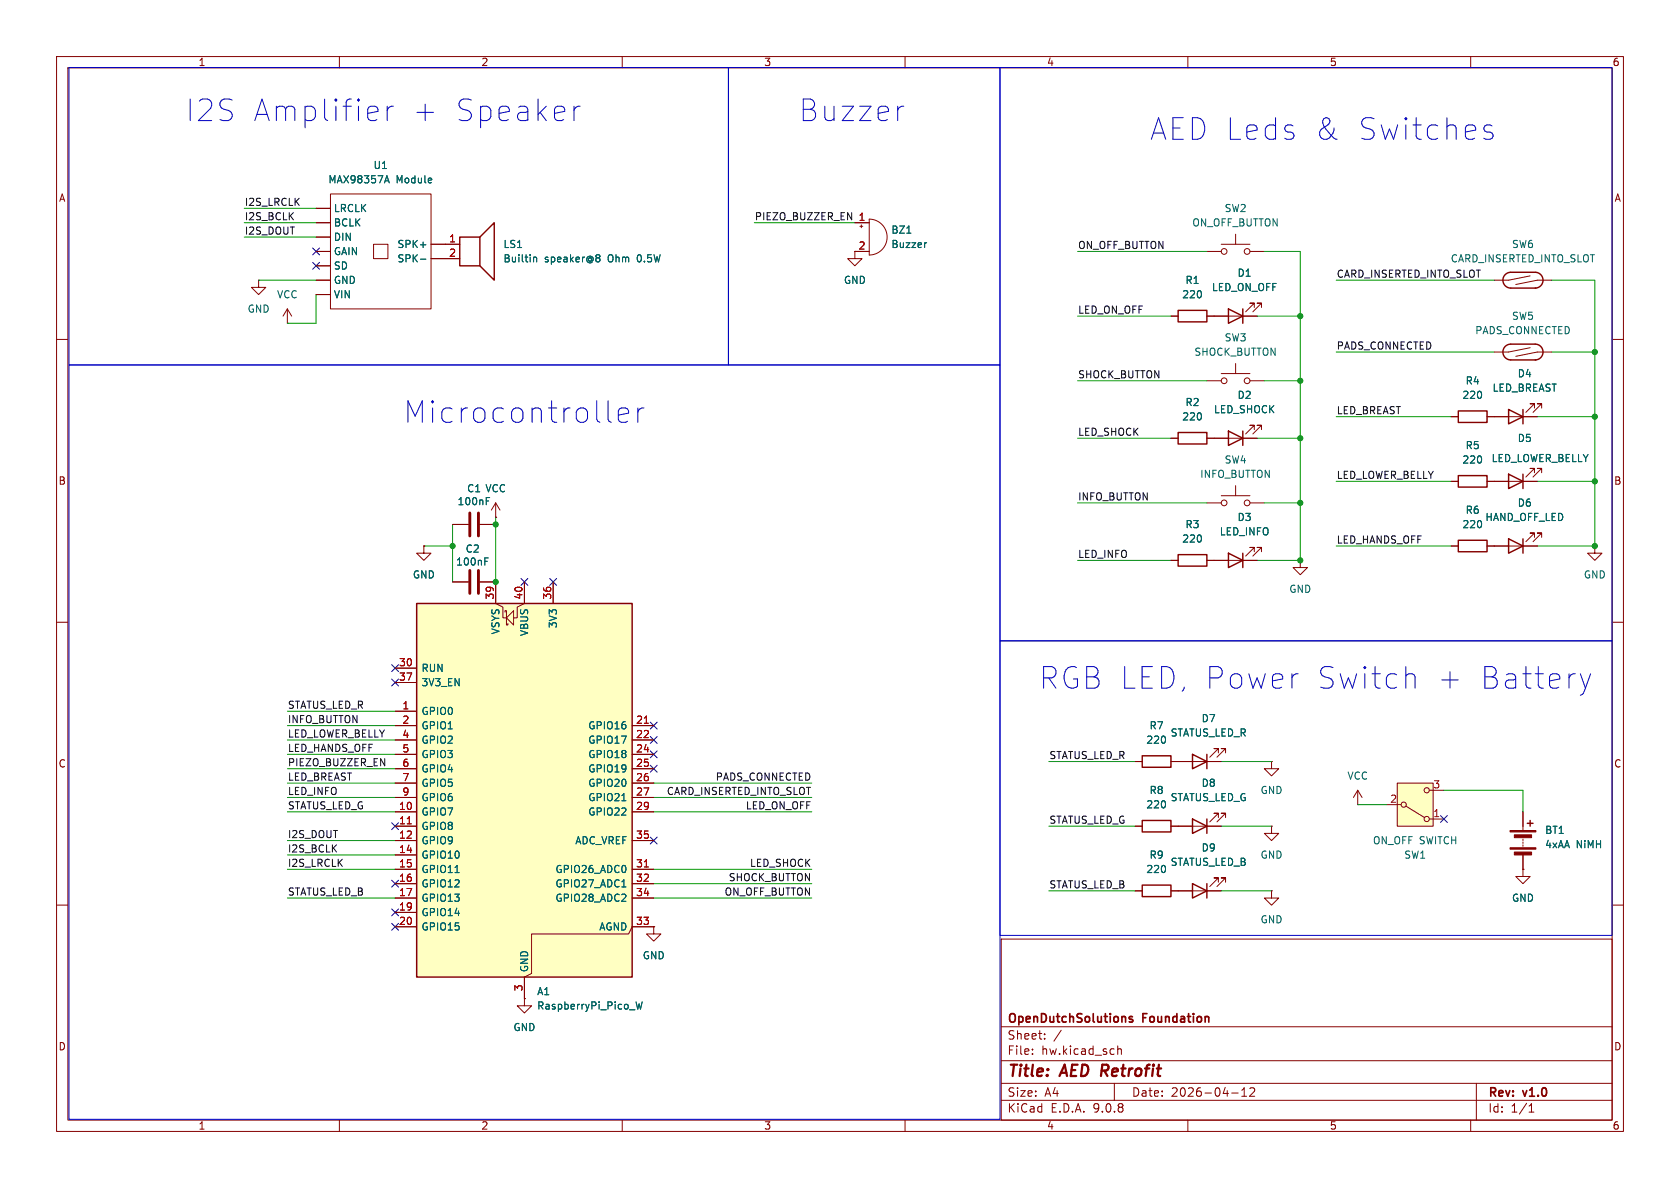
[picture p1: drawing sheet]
<svg xmlns="http://www.w3.org/2000/svg" width="297mm" height="210mm" viewBox="0 0 297 210" stroke-linecap="round" stroke-linejoin="round" font-family="sans-serif">
<g fill="none" stroke="#840000" stroke-width=".18">
<path d="M10 10h277v190h-277zM12 12h273v186h-273zM60 10v2M110 10v2M160 10v2M210 10v2M260 10v2M10 60h2M285 60h2M10 110h2M285 110h2M10 160h2"/>
<path d="M177 166h108v32h-108zM285 160h2M60 198v2M110 198v2M160 198v2M177 194.5h108M177 191.5h108M177 187.5h108M177 181.5h108M182.5 186.3v.1M182.5 185.5v.1M184.7 183.6v.1"/>
<path d="M184.7 182.8v.1M187.6 182.1l-1.3 2M197 191.5v3M197.6 184.9v1.5M197.6 185.5l.2-.1 .4 .1v.9M210 198v2M217.7 193.2h1.2M219.5 193.8h.9M219.5 192.7l.5-.4v1.5M221 192.4l.5-.1 .2 .1 .1 .3-.9 1.1h.9M260 198v2M261 191.5v6.5"/>
<path d="M270.3 196.6h.9M270.3 195.5l.4-.4v1.5"/>
</g>
<path d="M200.2 179.8l-.4-.1-.2 .2 .1 .2 .5 .2v.3h-.6" fill="none" stroke="#840000" stroke-width=".3"/>
<path d="M247 138.4h6.4v7.7h-6.4z" fill="#ffffc2"/>
<g fill="none" stroke="#840000" stroke-width=".18">
<path d="M151.1 39.4h2.6M152.3 39.8v.5M153.7 38.7a3.2 3.2 0 0 1 3.1 3.2 3.2 3.2 0 0 1-3.1 3.2zM152 40h.5M153.7 44.5h-2.6v1.2h1.3l-1.3 1.3-1.2-1.3h1.2M214.6 77.5h7.6M221.7 75.9v-.7h-.7h.7l-1.5 1.5M223 75.9v-.7h-.8h.8l-1.5 1.5M200.7 134.6h1.2M207 134.6h1.3M247 138.4h6.4v7.7h-6.4zM252.7 139.7h2.6"/>
<path d="M224.8 157.5v1.3h1.3l-1.3 1.2-1.3-1.2h1.3M224.8 157.5h.1M245.1 142.2h2.5M248.5 142.5l3.3 2M252.7 144.8h2.6M115.6 163.8v1.3h1.2l-1.2 1.3-1.3-1.3h1.3M115.6 163.8h.1"/>
<circle cx="252.2" cy="139.7" r=".46"/>
<circle cx="248.2" cy="142.2" r=".46"/>
<circle cx="252.2" cy="144.8" r=".46"/>
</g>
<path d="M217.2 76.2l2.5 1.3-2.5 1.2zM219.7 76.2v2.5M201.9 133.6h5.1v2h-5.1z" fill="none" stroke="#840000" stroke-width=".25"/>
<path d="M160.3 41.2h.7M163.8 42.9l-.2 .1" fill="none" stroke="#006464" stroke-width=".18"/>
<path d="M73.7 106.7h38.1v66h-38.1z" fill="#ffffc2"/>
<g fill="none" stroke="#840000" stroke-width=".25">
<path d="M81.3 41.9h3.5v5.1h-3.5zM84.8 41.9l2.6-2.5v10.1l-2.6-2.5M208.3 54.9h5.1v2h-5.1zM217.2 54.6l2.5 1.3-2.5 1.3zM219.7 54.6v2.6M271.4 50.9a1.4 1.4 0 0 0 1.4-1.4 1.4 1.4 0 0 0-1.4-1.4h-4.3a1.4 1.4 0 0 0-1.4 1.4 1.4 1.4 0 0 0 1.4 1.4h4.4M208.3 76.5h5.1v2h-5.1zM257.8 72.6h5.1v2.1h-5.1zM266.7 72.4l2.5 1.3-2.5 1.2zM269.2 72.4v2.5M271.4 63.6a1.4 1.4 0 0 0 1.4-1.4 1.4 1.4 0 0 0-1.4-1.4h-4.3a1.4 1.4 0 0 0-1.4 1.4 1.4 1.4 0 0 0 1.4 1.4h4.4M208.3 98h5.1v2.1h-5.1z"/>
<path d="M217.2 97.8l2.5 1.3-2.5 1.2zM219.7 97.8v2.5M257.8 84.1h5.1v2h-5.1zM257.8 95.5h5.1v2h-5.1zM266.7 83.8l2.5 1.3-2.5 1.3zM266.7 95.3l2.5 1.2-2.5 1.3zM269.2 83.8v2.6M269.2 95.3v2.5M73.7 106.7h38.1v66h-38.1zM210.8 133.4l2.6 1.2-2.6 1.3zM213.4 133.4v2.5M201.9 145h5.1v2.1h-5.1z"/>
<path d="M201.9 156.5h5.1v2h-5.1zM210.8 156.2l2.6 1.3-2.6 1.3zM210.8 144.8l2.6 1.3-2.6 1.2zM213.4 144.8v2.5M213.4 156.2v2.6M270 145.5h1M270.5 145v1.1"/>
</g>
<g fill="none" stroke="#840000" stroke-width=".18">
<path d="M55.9 36.8h2.5M55.9 39.4h2.5M58.4 34.3h17.8v20.3h-17.8zM151.1 39.4h2.6M45.7 49.5v1.3h1.3l-1.3 1.3-1.3-1.3h1.3M45.7 49.5h.1M50.8 57.2h.1M50.8 54.6l-.8 1.3M50.8 54.6l.8 1.3M50.8 54.6v2.6M55.9 49.5h2.5M55.9 44.5h2.5"/>
<path d="M55.9 41.9h2.5M55.9 47h2.5M55.9 52.1h2.5M66 43.2h2.6v2.5h-2.6zM76.2 43.2h5.1M76.2 45.7h5.1M151.1 44.5h2.6M207 55.9h1.3M213.4 44.5h2.5M213.4 55.9h8.8M215.9 43.2h5.1M218.4 41.4v1.8"/>
<path d="M221 44.5h2.5M221.7 54.4v-.8h-.7h.7l-1.5 1.5M223 54.4v-.8h-.8h.8l-1.5 1.5M270.5 48.8l-3.8 .7h-2.5M274.3 49.5h-2.5l-3.8 .8M207 77.5h1.3M213.4 67.3h2.5M213.4 77.5h3.8M215.9 66h5.1M218.4 64.3v1.7M219.7 77.5h2.5M221 67.3h2.5"/>
<path d="M256.5 73.7h1.3M262.9 73.7h8.9M270.5 61.5l-3.8 .7h-2.5M271.3 72.1v-.7h-.8h.8l-1.6 1.5M272.5 72.1v-.7h-.7h.7l-1.5 1.5M274.3 62.2h-2.5l-3.8 .8M74.9 96.5v1.3h1.3l-1.3 1.3-1.2-1.3h1.2M74.9 96.5h.1M80 92.7h2.8M84.8 92.7h2.8M87.6 91.4h.1M87.6 88.9v2.5"/>
<path d="M87.6 88.9l-.7 1.3M87.6 88.9l.8 1.3M207 99.1h1.3M213.4 88.9h2.5M213.4 99.1h8.8M215.9 87.6h5.1M218.4 85.9v1.7M221 88.9h2.5M221.7 97.5v-.7h-.7h.7l-1.5 1.5M223 97.5v-.7h-.8h.8l-1.5 1.5M229.9 99.1v1.2h1.2l-1.2 1.3-1.3-1.3h1.3M229.9 99.1h.1"/>
<path d="M256.5 85.1h1.3M256.5 96.5h1.3M262.9 85.1h8.9M262.9 96.5h8.9M271.3 83.6v-.8h-.8h.8l-1.6 1.5M271.3 95v-.8h-.8h.8l-1.6 1.6M272.5 83.6v-.8h-.7h.7l-1.5 1.5M272.5 95v-.8h-.7h.7l-1.5 1.6M281.9 96.5v1.3h1.3l-1.3 1.3-1.2-1.3h1.2M281.9 96.5h.1M69.8 118.1h3.9M80 102.9h2.8"/>
<path d="M84.8 102.9h2.8v3.8l1.3 .6v1.9h.6M89.3 108.2v-.2h.2v2.5h.3v-.3M89.5 109.2l1.3-1.2v2.5zM92.7 102.9v3.8l-1.3 .6v1.9h-.6M97.8 102.9v3.8M69.8 120.7h3.9M69.8 125.7h3.9M69.8 128.3h3.9M69.8 130.8h3.9M69.8 133.4h3.9M69.8 135.9h3.9M69.8 138.4h3.9"/>
<path d="M111.8 128.3h3.8M111.8 130.8h3.8M111.8 133.4h3.8M111.8 135.9h3.8M111.8 138.4h3.8M200.7 134.6h1.2M207 134.6h8.9M215.4 133.1v-.8h-.8h.8l-1.5 1.6M216.7 133.1v-.8h-.8h.8l-1.6 1.6M224.8 134.6v1.3h1.3l-1.3 1.3-1.3-1.3h1.3M224.8 134.6h.1M240 139.7l-.7 1.3"/>
<path d="M240 139.7l.8 1.3M240 139.7v2.5M69.8 141h3.9M69.8 143.5h3.9M69.8 146.1h3.9M69.8 148.6h3.9M69.8 151.1h3.9M69.8 153.7h3.9M69.8 156.2h3.9M69.8 158.8h3.9M111.8 141h3.8M111.8 143.5h3.8"/>
<path d="M111.8 148.6h3.8M111.8 153.7h3.8M111.8 156.2h3.8M111.8 158.8h3.8M200.7 146.1h1.2M200.7 157.5h1.2M207 146.1h8.9M207 157.5h8.9M215.4 156v-.8h-.8h.8l-1.5 1.5M215.4 144.5v-.7h-.8h.8l-1.5 1.5M216.7 156v-.8h-.8h.8l-1.6 1.5M216.7 144.5v-.7h-.8h.8l-1.6 1.5"/>
<path d="M224.8 146.1v1.2h1.3l-1.3 1.3-1.3-1.3h1.3M224.8 146.1h.1M240 142.2h.1M269.2 153.7v1.2h1.3l-1.3 1.3-1.2-1.3h1.2M269.2 153.7h.1M269.2 143.5v3.3M269.2 148.3v.3M269.2 148.8v.3M269.2 149.4v.2M269.2 151.1v2.6M69.8 161.3h3.9M69.8 163.8h3.9"/>
<path d="M92.7 176.5v1.3h1.3l-1.3 1.3-1.3-1.3h1.3M92.7 176.5h.1M115.6 163.8h-3.8l-.7 1.3h-17.1v7l-1.3 .6v3.8M115.6 163.8h.1"/>
<circle cx="216.4" cy="44.5" r=".51"/>
<circle cx="220.5" cy="44.5" r=".51"/>
<circle cx="216.4" cy="67.3" r=".51"/>
<circle cx="220.5" cy="67.3" r=".51"/>
<circle cx="216.4" cy="88.9" r=".51"/>
<circle cx="220.5" cy="88.9" r=".51"/>
</g>
<path d="M113.9 127.9h.7M72 145.6h.7M113.9 153.3h.7" fill="none" stroke="#a90000" stroke-width=".18"/>
<g fill="none" stroke="#006464" stroke-width=".18">
<path d="M68.1 32h.6M68.4 31.1l.4 1.2M74.3 43.3h1M74.3 45.8h1M94.3 45.5v.8M94.3 45.6l.2-.1h.3l.1 .8M105.8 45l.3 .3-.3 .3 .3 .2v.3l-.3 .2M160.3 41.2h.7M163.8 42.9l-.2 .1M85.7 99.2h.4M85.7 98.6h.6M86 88.6h.4"/>
<path d="M86 88h.6M80.4 154.2h.8M109.9 141.5h.8M109.9 156.8h.8M112.4 177.1l.3 1.3 .3-.9 .2 .9 .3-1.3"/>
</g>
<g fill="#840000" stroke="#840000" stroke-width=".18">
<path d="M267 146.8h4.5v.3h-4.5z"/>
<path d="M267 149.9h4.5v.2h-4.5z"/>
<path d="M267.7 147.6h3.1v.5h-3.1z"/>
<path d="M267.7 150.6h3.1v.5h-3.1z"/>
</g>
<path d="M83.1 90.7v4M84.6 90.7v4M83.1 100.8v4.1M84.6 100.8v4.1" fill="none" stroke="#840000" stroke-width=".51"/>
<g fill="none" stroke="#009600" stroke-width=".18">
<path d="M43.2 39.4h12.7M43.2 36.8h12.7M133.3 39.4h17.8M43.2 41.9h12.7M45.7 49.5h10.2M55.9 52.1v5.1h-5.1M190.5 55.9h16.5M190.5 44.5h22.9M222.2 55.9h7.7M223.5 44.5h6.4v54.6h-7.7M236.2 49.5h28M274.3 49.5h7.6v47h-10.1"/>
<path d="M190.5 77.5h16.5M190.5 67.3h22.9M222.2 77.5h7.7M223.5 67.3h6.4M236.2 73.7h20.3M236.2 62.2h28M271.8 73.7h10.1M274.3 62.2h7.6M74.9 96.5h5.1M80 92.7v10.2M87.6 91.4v11.5M190.5 99.1h16.5"/>
<path d="M190.5 88.9h22.9M223.5 88.9h6.4M236.2 96.5h20.3M236.2 85.1h20.3M271.8 85.1h10.1M50.8 138.4h19M50.8 135.9h19M50.8 128.3h19M50.8 133.4h19M50.8 130.8h19M50.8 125.7h19M115.6 138.4h27.9"/>
<path d="M185.4 134.6h15.3M215.9 134.6h8.9M255.3 139.7h13.9v3.8M50.8 148.6h19M50.8 153.7h19M50.8 141h19M50.8 143.5h19M50.8 158.8h19M50.8 151.1h19M115.6 153.7h27.9M115.6 156.2h27.9M115.6 141h27.9"/>
<path d="M115.6 143.5h27.9M115.6 158.8h27.9M185.4 146.1h15.3M185.4 157.5h15.3M215.9 146.1h8.9M215.9 157.5h8.9M240 142.2h5.1"/>
</g>
<g fill="none" stroke="#000084" stroke-width=".18">
<path d="M55.3 43.8l1.2 1.3M55.3 46.4l1.2 1.2M56.5 43.8l-1.2 1.3M56.5 46.4l-1.2 1.2M69.2 117.5l1.3 1.2M70.5 117.5l-1.3 1.2M92.1 102.3l1.2 1.2M93.3 102.3l-1.2 1.2M97.2 102.3l1.2 1.2M98.4 102.3l-1.2 1.2M69.2 120l1.3 1.3M70.5 120l-1.3 1.3"/>
<path d="M115 135.3l1.2 1.2M115 132.7l1.2 1.3M115 127.7l1.2 1.2M115 130.2l1.2 1.2M116.2 135.3l-1.2 1.2M116.2 132.7l-1.2 1.3M116.2 127.7l-1.2 1.2M116.2 130.2l-1.2 1.2M69.2 145.4l1.3 1.3M69.2 155.6l1.3 1.2M70.5 145.4l-1.3 1.3M70.5 155.6l-1.3 1.2"/>
<path d="M115 148l1.2 1.2M116.2 148l-1.2 1.2M254.7 144.2l1.2 1.2M255.9 144.2l-1.2 1.2M69.2 163.2l1.3 1.2M69.2 160.7l1.3 1.2M70.5 163.2l-1.3 1.2M70.5 160.7l-1.3 1.2"/>
</g>
<g fill="none" stroke="#0000c2" stroke-width=".18">
<path d="M12.2 11.9h116.6v52.6h-116.6zM68.5 18.8v2.5M69.5 18.8a.97 .97 0 0 0-1 .7M101.5 18.8v2.5M102.6 18.8a.97 .97 0 0 0-1.1 .7M128.8 11.9h48v52.6h-48zM159.4 18.8h.4M176.8 11.9h108.2v101.4h-108.2zM263.8 22.3l-.4-.2h-.5l-.4 .2-.2 .3 .2 .6 1.3 .3 .2 .4-.2 .5-.4 .2h-.7l-.4-.2M12.2 64.5h164.6v133.4h-164.6zM107.7 74.5l.3 .2M109.3 73.4l1.8-.4-.2-.7-.3-.2h-.7l-.4 .2-.2 .4v1.4l.2 .4 .4 .2h.7l.3-.2"/>
<path d="M112.8 72.1v2.6M113.8 72.1a.97 .97 0 0 0-1 .7M176.8 113.3h108.2v52.1h-108.2zM229.1 119.1h.4M249.1 119.1h.5l.4 .2 .2 .4v1.9M279.4 119.1l.9 2.5M281.2 119.1l-.9 2.5M254.9 120.2h2.9M280.3 121.6l-.4 1-.5 .3"/>
</g>
<g fill="#009600" stroke="#009600" stroke-width=".18">
<circle cx="87.6" cy="102.9" r=".46"/>
<circle cx="80" cy="96.5" r=".46"/>
<circle cx="229.9" cy="55.9" r=".46"/>
<circle cx="229.9" cy="77.5" r=".46"/>
<circle cx="229.9" cy="67.3" r=".46"/>
<circle cx="229.9" cy="88.9" r=".46"/>
<circle cx="281.9" cy="96.5" r=".46"/>
<circle cx="281.9" cy="85.1" r=".46"/>
<circle cx="281.9" cy="73.7" r=".46"/>
<circle cx="281.9" cy="62.2" r=".46"/>
<circle cx="229.9" cy="99.1" r=".46"/>
<circle cx="87.6" cy="92.7" r=".46"/>
</g>
<g font-size="5.3" fill="#0000c2">
<text x="32.9" y="21.7">I2S Amplifier</text>
<text x="72.4" y="21.7">+</text>
<text x="79.7" y="21.7">Speaker</text>
<text x="141.2" y="21.7">Buzzer</text>
<text x="203.3" y="25">AED Leds</text>
<text x="231.9" y="25">&amp;</text>
<text x="239.2" y="25">Switches</text>
<text x="71.4" y="75">Microcontroller</text>
<text x="183.7" y="122">RGB LED, Power</text>
<text x="232" y="122">Switch</text>
<text x="252.9" y="122">+</text>
<text x="260.2" y="122">Battery</text>
</g>
<g font-size="2.8" fill="#840000">
<text x="178" y="190.9">Title:</text>
<text x="187.7" y="190.9">AED Retrofit</text>
</g>
<g font-size="2.1" fill="#840000">
<text x="178" y="184">Sheet:</text>
<text x="178" y="181.2">OpenDutchSolutions</text>
<text x="202.1" y="181.2">Foundation</text>
<text x="178" y="186.7">File:</text>
<text x="184.1" y="186.7">hw.kicad_sch</text>
<text x="178" y="196.9">KiCad</text>
<text x="178" y="194.1">Size:</text>
<text x="184.7" y="194.1">A4</text>
<text x="185.7" y="196.9">E.D.A.</text>
<text x="193.3" y="196.9">9.0.8</text>
<text x="200" y="194.1">Date:</text>
<text x="207" y="194.1">2026-04-12</text>
<text x="263" y="194.3">Rev:</text>
<text x="263" y="196.9">Id:</text>
<text x="267.1" y="196.9">1/1</text>
<text x="269.4" y="194.3">v1.0</text>
</g>
<g font-size="1.8" fill="#840000">
<text x="35" y="11.9">1</text>
<text x="85" y="11.9">2</text>
<text x="135" y="11.9">3</text>
<text x="185" y="11.9">4</text>
<text x="235" y="11.9">5</text>
<text x="285" y="11.9">6</text>
<text x="10.3" y="35.9">A</text>
<text x="285.3" y="35.9">A</text>
<text x="10.3" y="85.9">B</text>
<text x="285.3" y="85.9">B</text>
<text x="10.3" y="135.9">C</text>
<text x="285.3" y="135.9">C</text>
<text x="10.3" y="185.9">D</text>
<text x="285.3" y="185.9">D</text>
<text x="35" y="199.9">1</text>
<text x="85" y="199.9">2</text>
<text x="135" y="199.9">3</text>
<text x="185" y="199.9">4</text>
<text x="235" y="199.9">5</text>
<text x="285" y="199.9">6</text>
</g>
<g font-size="1.8" fill="#006464">
<text x="58" y="32.6">MAX98357A</text>
<text x="65.9" y="30.1">U1</text>
<text x="70" y="32.6">Module</text>
<text x="58.9" y="37.7">LRCLK</text>
<text x="58.9" y="40.2">BCLK</text>
<text x="157.5" y="41.5">BZ1</text>
<text x="210.7" y="40.2">ON_OFF_BUTTON</text>
<text x="216.4" y="37.7">SW2</text>
<text x="58.9" y="42.8">DIN</text>
<text x="58.9" y="45.3">GAIN</text>
<text x="58.9" y="47.9">SD</text>
<text x="70.2" y="44">SPK+</text>
<text x="70.2" y="46.6">SPK-</text>
<text x="88.9" y="44">LS1</text>
<text x="88.9" y="46.6">Builtin</text>
<text x="96.2" y="46.6">speaker@8</text>
<text x="107.6" y="46.6">Ohm</text>
<text x="112.9" y="46.6">0.5W</text>
<text x="157.5" y="44">Buzzer</text>
<text x="256.4" y="46.6">CARD_INSERTED_INTO_SLOT</text>
<text x="267.2" y="44">SW6</text>
<text x="48.9" y="52.9">VCC</text>
<text x="58.9" y="50.4">GND</text>
<text x="58.9" y="52.9">VIN</text>
<text x="149.1" y="50.4">GND</text>
<text x="208.9" y="52.9">220</text>
<text x="209.5" y="50.4">R1</text>
<text x="214.2" y="51.7">LED_ON_OFF</text>
<text x="218.7" y="49.1">D1</text>
<text x="43.7" y="55.5">GND</text>
<text x="260.7" y="59.3">PADS_CONNECTED</text>
<text x="267.2" y="56.7">SW5</text>
<text x="211.1" y="63.1">SHOCK_BUTTON</text>
<text x="216.4" y="60.6">SW3</text>
<text x="209.5" y="72">R2</text>
<text x="218.7" y="70.7">D2</text>
<text x="258.4" y="70.7">220</text>
<text x="259" y="68.2">R4</text>
<text x="263.8" y="69.4">LED_BREAST</text>
<text x="268.2" y="66.9">D4</text>
<text x="208.9" y="74.5">220</text>
<text x="214.5" y="73.3">LED_SHOCK</text>
<text x="216.4" y="82.1">SW4</text>
<text x="258.4" y="82.1">220</text>
<text x="259" y="79.6">R5</text>
<text x="263.6" y="81.9">LED_LOWER_BELLY</text>
<text x="268.2" y="78.3">D5</text>
<text x="80.8" y="89.5">100nF</text>
<text x="82.5" y="87.2">C1 VCC</text>
<text x="212.1" y="84.7">INFO_BUTTON</text>
<text x="268.2" y="89.8">D6</text>
<text x="209.5" y="93.6">R3</text>
<text x="215.5" y="94.8">LED_INFO</text>
<text x="218.7" y="92.3">D3</text>
<text x="258.4" y="93.6">220</text>
<text x="259" y="91">R6</text>
<text x="262.5" y="92.3">HAND_OFF_LED</text>
<text x="80.5" y="100.2">100nF</text>
<text x="82.2" y="97.9">C2</text>
<text x="208.9" y="96.1">220</text>
<text x="72.9" y="102.5">GND</text>
<text x="227.8" y="105">GND</text>
<text x="279.9" y="102.5">GND</text>
<text x="88.5" y="112.2" transform="rotate(-90 88.5 112.2)">VSYS</text>
<text x="93.6" y="112.5" transform="rotate(-90 93.6 112.5)">VBUS</text>
<text x="98.7" y="111.2" transform="rotate(-90 98.7 111.2)">3V3</text>
<text x="74.4" y="119">RUN</text>
<text x="74.4" y="121.5">3V3_EN</text>
<text x="74.4" y="126.6">GPIO0</text>
<text x="74.4" y="129.1">GPIO1</text>
<text x="74.4" y="131.7">GPIO2</text>
<text x="103.9" y="129.1">GPIO16</text>
<text x="103.9" y="131.7">GPIO17</text>
<text x="202.6" y="131.7">220</text>
<text x="203.1" y="129.1">R7</text>
<text x="206.9" y="130.4">STATUS_LED_R</text>
<text x="212.3" y="127.9">D7</text>
<text x="74.4" y="134.2">GPIO3</text>
<text x="74.4" y="136.8">GPIO4</text>
<text x="103.9" y="134.2">GPIO18</text>
<text x="103.9" y="136.8">GPIO19</text>
<text x="74.4" y="139.3">GPIO5</text>
<text x="74.4" y="141.8">GPIO6</text>
<text x="103.9" y="139.3">GPIO20</text>
<text x="103.9" y="141.8">GPIO21</text>
<text x="202.6" y="143.1">220</text>
<text x="203.1" y="140.6">R8</text>
<text x="206.9" y="141.8">STATUS_LED_G</text>
<text x="212.3" y="139.3">D8</text>
<text x="222.8" y="140.6">GND</text>
<text x="238.1" y="138">VCC</text>
<text x="74.4" y="144.4">GPIO7</text>
<text x="74.4" y="146.9">GPIO8</text>
<text x="74.4" y="149.5">GPIO9</text>
<text x="101.6" y="149.5">ADC_VREF</text>
<text x="103.9" y="144.4">GPIO22</text>
<text x="242.6" y="149.5">ON_OFF SWITCH</text>
<text x="273.1" y="147.6">BT1</text>
<text x="74.4" y="152">GPIO10</text>
<text x="74.4" y="154.5">GPIO11</text>
<text x="98.1" y="154.5">GPIO26_ADC0</text>
<text x="202.6" y="154.5">220</text>
<text x="203.1" y="152">R9</text>
<text x="206.9" y="153.3">STATUS_LED_B</text>
<text x="212.3" y="150.7">D9</text>
<text x="222.8" y="152">GND</text>
<text x="248.2" y="152">SW1</text>
<text x="273.1" y="150.2">4xAA</text>
<text x="278.6" y="150.2">NiMH</text>
<text x="74.4" y="157.1">GPIO12</text>
<text x="74.4" y="159.6">GPIO13</text>
<text x="98.1" y="157.1">GPIO27_ADC1</text>
<text x="98.1" y="159.6">GPIO28_ADC2</text>
<text x="267.2" y="159.6">GND</text>
<text x="74.4" y="162.2">GPIO14</text>
<text x="74.4" y="164.7">GPIO15</text>
<text x="105.8" y="164.7">AGND</text>
<text x="222.8" y="163.4">GND</text>
<text x="93.6" y="172" transform="rotate(-90 93.6 172)">GND</text>
<text x="113.5" y="169.8">GND</text>
<text x="94.9" y="176.1">A1</text>
<text x="94.9" y="178.7">RaspberryPi_Pico_W</text>
<text x="90.7" y="182.5">GND</text>
</g>
<g font-size="1.8" fill="#0f0f0f">
<text x="43.2" y="39">I2S_BCLK</text>
<text x="43.2" y="36.5">I2S_LRCLK</text>
<text x="43.2" y="41.6">I2S_DOUT</text>
<text x="133.3" y="39">PIEZO_BUZZER_EN</text>
<text x="190.5" y="44.1">ON_OFF_BUTTON</text>
<text x="236.2" y="49.2">CARD_INSERTED_INTO_SLOT</text>
<text x="190.5" y="55.5">LED_ON_OFF</text>
<text x="236.2" y="61.9">PADS_CONNECTED</text>
<text x="190.5" y="67">SHOCK_BUTTON</text>
<text x="190.5" y="77.1">LED_SHOCK</text>
<text x="236.2" y="73.3">LED_BREAST</text>
<text x="190.5" y="88.6">INFO_BUTTON</text>
<text x="236.2" y="84.7">LED_LOWER_BELLY</text>
<text x="190.5" y="98.7">LED_INFO</text>
<text x="236.2" y="96.2">LED_HANDS_OFF</text>
<text x="50.8" y="125.4">STATUS_LED_R</text>
<text x="50.8" y="130.5">LED_LOWER_BELLY</text>
<text x="50.8" y="127.9">INFO_BUTTON</text>
<text x="50.8" y="135.5">PIEZO_BUZZER_EN</text>
<text x="50.8" y="133">LED_HANDS_OFF</text>
<text x="185.4" y="134.3">STATUS_LED_R</text>
<text x="50.8" y="143.2">STATUS_LED_G</text>
<text x="50.8" y="140.6">LED_INFO</text>
<text x="50.8" y="138.1">LED_BREAST</text>
<text x="117.8" y="140.6">CARD_INSERTED_INTO_SLOT</text>
<text x="126.4" y="138.1">PADS_CONNECTED</text>
<text x="131.8" y="143.2">LED_ON_OFF</text>
<text x="50.8" y="148.2">I2S_DOUT</text>
<text x="185.4" y="145.7">STATUS_LED_G</text>
<text x="50.8" y="153.3">I2S_LRCLK</text>
<text x="50.8" y="150.8">I2S_BCLK</text>
<text x="128.7" y="155.9">SHOCK_BUTTON</text>
<text x="132.5" y="153.3">LED_SHOCK</text>
<text x="50.8" y="158.4">STATUS_LED_B</text>
<text x="128" y="158.4">ON_OFF_BUTTON</text>
<text x="185.4" y="157.1">STATUS_LED_B</text>
</g>
<g font-size="1.8" fill="#a90000">
<text x="151.7" y="39.1">1</text>
<text x="79.3" y="42.9">1</text>
<text x="79.3" y="45.5">2</text>
<text x="151.7" y="44.2">2</text>
<text x="87.4" y="106.1" transform="rotate(-90 87.4 106.1)">39</text>
<text x="92.5" y="106.1" transform="rotate(-90 92.5 106.1)">40</text>
<text x="97.5" y="106.1" transform="rotate(-90 97.5 106.1)">36</text>
<text x="70.4" y="117.9">30</text>
<text x="70.4" y="120.4">37</text>
<text x="71" y="125.5">1</text>
<text x="71" y="128">2</text>
<text x="71" y="130.6">4</text>
<text x="112.4" y="128">21</text>
<text x="112.4" y="130.6">22</text>
<text x="71" y="133.1">5</text>
<text x="71" y="135.6">6</text>
<text x="112.4" y="133.1">24</text>
<text x="112.4" y="135.6">25</text>
<text x="70.4" y="143.3">10</text>
<text x="71" y="138.2">7</text>
<text x="71" y="140.7">9</text>
<text x="112.4" y="138.2">26</text>
<text x="112.4" y="140.7">27</text>
<text x="112.4" y="143.3">29</text>
<text x="245.7" y="142">2</text>
<text x="253.3" y="139.4">3</text>
<text x="70.4" y="145.8">11</text>
<text x="70.4" y="148.3">12</text>
<text x="112.4" y="148.3">35</text>
<text x="253.3" y="144.5">1</text>
<text x="70.4" y="150.9">14</text>
<text x="70.4" y="153.4">15</text>
<text x="70.4" y="156">16</text>
<text x="112.4" y="153.4">31</text>
<text x="112.4" y="156">32</text>
<text x="70.4" y="158.5">17</text>
<text x="70.4" y="161">19</text>
<text x="112.4" y="158.5">34</text>
<text x="70.4" y="163.6">20</text>
<text x="112.4" y="163.6">33</text>
<text x="92.5" y="175.3" transform="rotate(-90 92.5 175.3)">3</text>
</g>
</svg>
